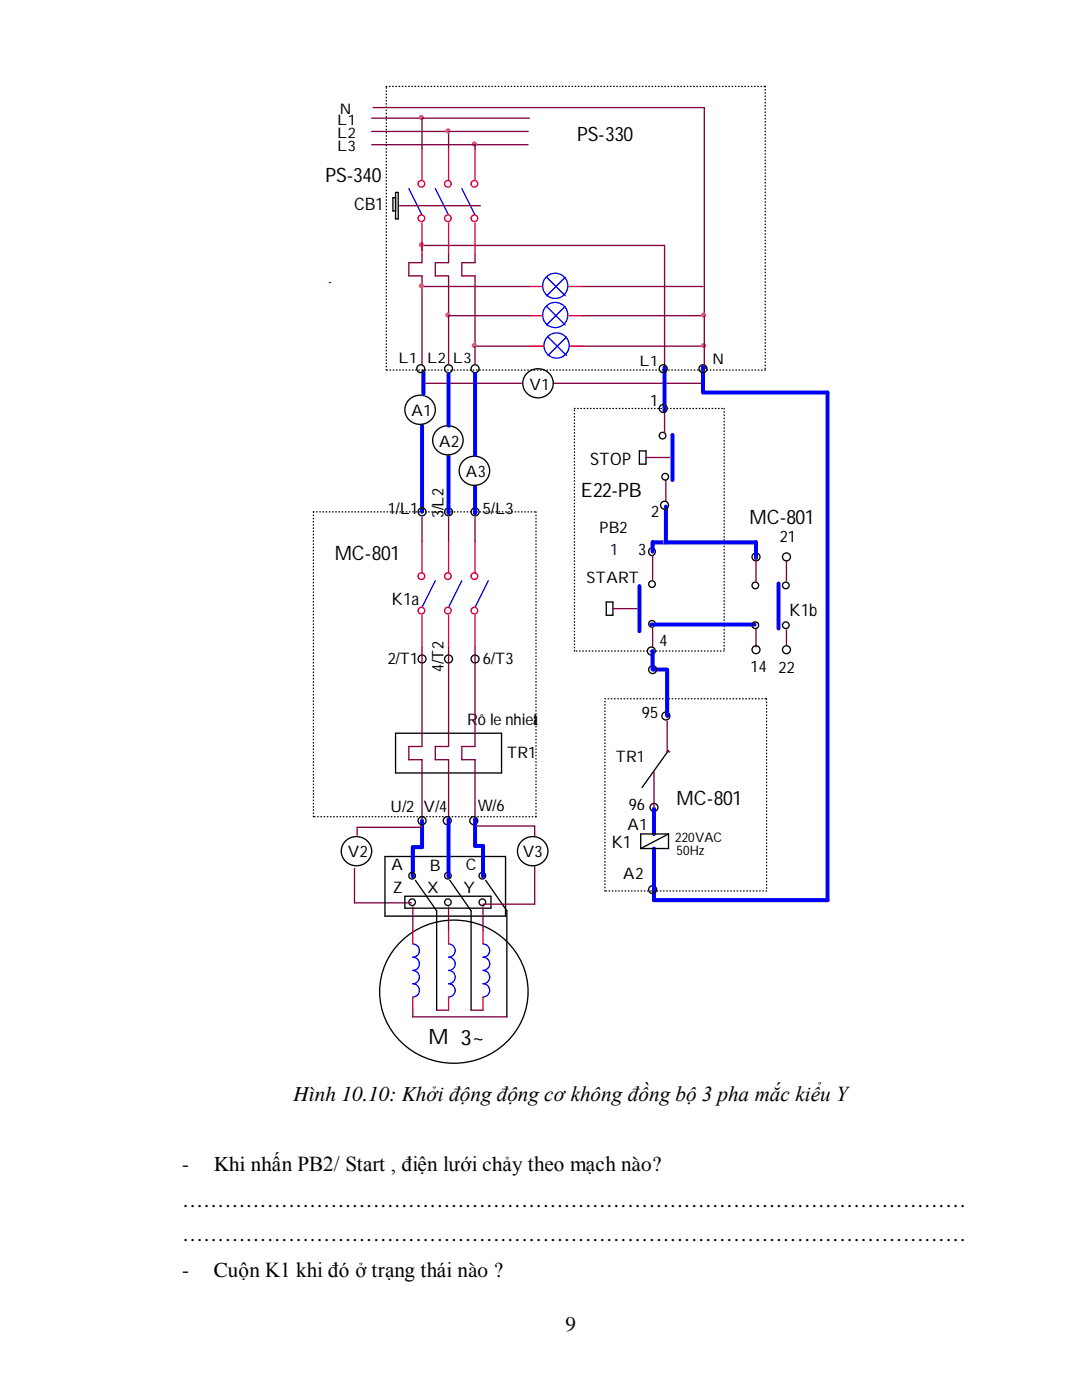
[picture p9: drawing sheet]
<svg xmlns="http://www.w3.org/2000/svg" width="216mm" height="279mm" viewBox="0 0 216 279" stroke-linecap="round" stroke-linejoin="round" font-family="sans-serif">
<path d="M74.2 23.6h10M74.2 26.2h15.3M92.1 55.1h2.7M116.5 69.1h24M86.9 149v2.6M82.4 202.9h18.7" fill="none" stroke="#800040" stroke-width=".26"/>
<g fill="none" stroke="#000" stroke-width=".26">
<circle cx="89.5" cy="73.6" r=".79"/>
<circle cx="89.4" cy="174.8" r=".66"/>
</g>
<g fill="#f0f" stroke="#f0f" stroke-width=".26">
<circle cx="84.1" cy="23.5" r=".4"/>
<circle cx="140.4" cy="69" r=".4"/>
</g>
<path d="M86.9 115.9l-2.7 5.3" fill="none" stroke="#00f" stroke-width=".26"/>
<circle cx="84.1" cy="121.9" r=".66" fill="#fff" stroke="#f00" stroke-width=".26"/>
<path d="M84.2 122.8v6.3" fill="none" stroke="#f00" stroke-width=".26"/>
<circle cx="84.1" cy="115" r=".66" fill="#fff" stroke="#f00" stroke-width=".26"/>
<path d="M84.2 108v6.3" fill="none" stroke="#f00" stroke-width=".26"/>
<g fill="none" stroke="#000" stroke-width=".26">
<path d="M78.9 38.4h.6v5.3h-.6zM121 120.1h1.3v2.7h-1.3zM78.9 146.3h21.2v8h-21.2zM133.4 166.4l-5.6 2.9"/>
<circle cx="94.8" cy="73.6" r=".79"/>
<circle cx="84.2" cy="102.2" r=".79"/>
<circle cx="89.5" cy="102.2" r=".79"/>
<circle cx="130.1" cy="116.6" r=".66"/>
<circle cx="96.2" cy="174.8" r=".66"/>
<circle cx="82.2" cy="180.1" r=".66"/>
<circle cx="89.4" cy="180.1" r=".66"/>
</g>
<path d="M84.2 85v17.2M89.5 91v11.4M134.2 86.8v9M130.5 177.5v2.2" fill="none" stroke="#00f" stroke-width=".79"/>
<path d="M89.5 26.2v3.5M94.8 28.9h10.6M140.5 21.5v41.5M84.2 49h48.4v24.1M84.2 57.2v15.6M84.7 76.5h19.4M84.2 103.2v4.8M156.9 111.9v4M86.9 151.6h2.6M133.1 143.9v6.1M106.7 172.8v7.7M82.4 201.6v1.3" fill="none" stroke="#800040" stroke-width=".26"/>
<path d="M62.5 102.2h44.5M107 102.2v60.8M62.5 163v-60.8M107 163h-44.5" fill="none" stroke="#000" stroke-width=".26" stroke-dasharray="0 .5"/>
<g fill="#f0f" stroke="#f0f" stroke-width=".26">
<circle cx="89.4" cy="26.1" r=".4"/>
<circle cx="94.7" cy="28.7" r=".4"/>
</g>
<path d="M86.9 37.6l2.6 5.3" fill="none" stroke="#00f" stroke-width=".26"/>
<circle cx="89.4" cy="43.6" r=".66" fill="#fff" stroke="#f00" stroke-width=".26"/>
<path d="M89.5 44.5v6.3" fill="none" stroke="#f00" stroke-width=".26"/>
<circle cx="89.4" cy="36.7" r=".66" fill="#fff" stroke="#f00" stroke-width=".26"/>
<path d="M89.5 29.7v6.3" fill="none" stroke="#f00" stroke-width=".26"/>
<g fill="none" stroke="#800040" stroke-width=".26">
<path d="M74.4 21.5h66.1M84.2 23.6v6.1M89.5 26.2h15.9M81.6 52.4h2.6M81.6 55.1h2.6M86.9 52.4h2.6M94.8 50.8v1.6M110.4 76.5h29.6M122.3 121.5h4.8M130.2 125.4v3.7M150.8 125.4v3.7M89.5 151.6v11.4"/>
<path d="M94.8 151.6v11.4M70.7 180.2h11.4"/>
</g>
<g fill="none" stroke="#000" stroke-width=".26">
<path d="M78.4 39.5h.5v2.6h-.5zM81.4 80a2.96 2.96 0 0 1 4.9 .1 2.96 2.96 0 0 1-1.8 4.5 2.94 2.94 0 0 1-3.2-1.2 2.94 2.94 0 0 1 .1-3.4zM87 86a2.96 2.96 0 0 1 4.8 .2 2.96 2.96 0 0 1-1.7 4.5 2.94 2.94 0 0 1-3.2-1.2 2.94 2.94 0 0 1 .1-3.5zM127.6 90h1.3v2.6h-1.3zM129.6 109.5a.75 .75 0 0 1 1.1 .2 .75 .75 0 0 1-.3 1.1 .76 .76 0 0 1-.9-.3 .76 .76 0 0 1 .1-1zM80.8 178.9h17.2v2.3h-17.2z"/>
<circle cx="94.8" cy="102.2" r=".79"/>
<circle cx="84.2" cy="131.5" r=".79"/>
<circle cx="156.8" cy="124.8" r=".66"/>
<circle cx="96.2" cy="180.1" r=".66"/>
</g>
<path d="M165.1 78.3v101.4h-34.6M94.8 97.1v5.3M84.2 163.8v5.3" fill="none" stroke="#00f" stroke-width=".79"/>
<path d="M120.7 139.5h32.3M153 139.5v38.3M120.7 177.8v-38.3M153 177.8h-32.3" fill="none" stroke="#000" stroke-width=".26" stroke-dasharray="0 .5"/>
<path d="M92.1 115.9l-2.6 5.3" fill="none" stroke="#00f" stroke-width=".26"/>
<circle cx="89.4" cy="121.9" r=".66" fill="#fff" stroke="#f00" stroke-width=".26"/>
<path d="M89.5 122.8v6.3" fill="none" stroke="#f00" stroke-width=".26"/>
<circle cx="89.4" cy="115" r=".66" fill="#fff" stroke="#f00" stroke-width=".26"/>
<path d="M105.6 63h2.7M113.6 63h2.6M89.5 108v6.3" fill="none" stroke="#f00" stroke-width=".26"/>
<g fill="none" stroke="#800040" stroke-width=".26">
<path d="M74.2 28.9h20.6v.8M84.2 23.6h21.4M81.6 52.4v2.7M84.2 50.8v1.6M84.2 57.2h21.4M86.9 52.4v2.7M89.5 50.8v1.6M89.5 55.1v17.7M92.1 52.4h2.7M116.2 57.2h24.1M94.8 69.1h11.1M116.2 63h24.3"/>
<path d="M128.9 91.3h4.8M132.9 95.8v4.2M130.2 110.9v4.7M81.6 151.6h2.6v11.9M81.6 149h2.6M92.1 149v2.6h2.7M70.7 173.3v6.9M71.3 165.1v1.6M82.4 181v4.7M89.5 181v4.7"/>
</g>
<g fill="#f0f" stroke="#f0f" stroke-width=".26">
<circle cx="89.4" cy="62.9" r=".4"/>
<circle cx="140.4" cy="62.9" r=".4"/>
</g>
<g fill="none" stroke="#000" stroke-width=".26">
<path d="M92.3 92.1a2.96 2.96 0 0 1 4.8 .2 2.96 2.96 0 0 1-1.7 4.5 2.94 2.94 0 0 1-3.3-1.2 2.94 2.94 0 0 1 .2-3.5zM133.4 149.8l-5.3 7.4M76.8 170.9h24.1v11.9h-24.1zM82.9 175.7l4.2 6.1v19.8M80.1 187.8a15 15 0 0 1 25 7.2 14.6 14.6 0 0 1-18.9 16.6 14.1 14.1 0 0 1-6.1-23.8z"/>
<circle cx="132.2" cy="86.9" r=".66"/>
<circle cx="150.7" cy="116.8" r=".66"/>
<circle cx="150.8" cy="111.1" r=".79"/>
<circle cx="156.8" cy="116.8" r=".66"/>
<circle cx="156.9" cy="111.1" r=".79"/>
<circle cx="89.5" cy="131.5" r=".79"/>
<circle cx="94.8" cy="131.5" r=".79"/>
<circle cx="130.1" cy="124.5" r=".66"/>
<circle cx="132.9" cy="142.9" r=".79"/>
<circle cx="84.2" cy="163.8" r=".79"/>
<circle cx="89.2" cy="163.8" r=".79"/>
<circle cx="130.5" cy="161.1" r=".79"/>
</g>
<path d="M132.6 73.3v8.7M150.8 108.2v3.2M155.3 116.4v9M130.5 133.6h2.4M133.1 133.6v9.3M84.2 169.1h-1.8v5.8M89.5 163.5v11.4" fill="none" stroke="#00f" stroke-width=".79"/>
<g fill="none" stroke="#00f" stroke-width=".26">
<path d="M92.1 37.6l2.7 5.3M109.1 61.2l3.7 3.7M112.8 61.2l-3.7 3.7"/>
<circle cx="110.8" cy="62.9" r="2.51"/>
</g>
<path d="M114.6 81.5h29.9M144.5 81.5v48.4M114.6 129.9v-48.4M144.5 129.9h-29.9" fill="none" stroke="#000" stroke-width=".26" stroke-dasharray="0 .5"/>
<circle cx="94.7" cy="43.6" r=".66" fill="#fff" stroke="#f00" stroke-width=".26"/>
<path d="M94.8 44.5v6.3" fill="none" stroke="#f00" stroke-width=".26"/>
<circle cx="94.7" cy="36.7" r=".66" fill="#fff" stroke="#f00" stroke-width=".26"/>
<path d="M94.8 29.7v6.3M105.6 57.2h2.7M113.6 57.2h2.6M105.9 69.1h2.6M113.8 69.1h2.7M82.4 185.7v2.7M82.4 199v2.6M96.4 185.7v2.7M96.4 199v2.6" fill="none" stroke="#f00" stroke-width=".26"/>
<g fill="none" stroke="#000" stroke-width=".26">
<path d="M105 74.7a2.97 2.97 0 0 1 4.6-.1 2.97 2.97 0 0 1-.9 4.5 2.96 2.96 0 0 1-3.7-.7 2.96 2.96 0 0 1 0-3.7zM68.8 168.1a2.96 2.96 0 0 1 4.8 .1 2.96 2.96 0 0 1-1.8 4.5 2.94 2.94 0 0 1-3.2-1.2 2.94 2.94 0 0 1 .2-3.4zM89.8 175.7l4.2 6.1v19.8M96.9 175.7l4.2 6.1v21.1"/>
<circle cx="132.3" cy="73.6" r=".79"/>
<circle cx="140.3" cy="73.6" r=".79"/>
<circle cx="132.3" cy="81.5" r=".79"/>
<circle cx="132.7" cy="95.1" r=".66"/>
<circle cx="130" cy="129.9" r=".79"/>
<circle cx="130.2" cy="133.6" r=".79"/>
<circle cx="150.8" cy="129.7" r=".79"/>
<circle cx="156.9" cy="129.7" r=".79"/>
<circle cx="94.5" cy="163.8" r=".79"/>
</g>
<g fill="none" stroke="#00f" stroke-width=".26">
<path d="M81.6 37.6l2.6 5.3M109.1 55.3l3.7 3.7M112.8 55.3l-3.7 3.7M109.3 67.2l3.7 3.7M113 67.2l-3.7 3.7M82.4 188.4a1.32 1.32 0 0 1 1.3 1.3 1.32 1.32 0 0 1-1.3 1.3 1.32 1.32 0 0 1 1.3 1.4 1.32 1.32 0 0 1-1.3 1.3 1.32 1.32 0 0 1 1.3 1.3 1.32 1.32 0 0 1-1.3 1.3 1.32 1.32 0 0 1 1.3 1.3 1.32 1.32 0 0 1-1.3 1.4M96.4 188.4a1.32 1.32 0 0 1 1.3 1.3 1.32 1.32 0 0 1-1.3 1.3 1.32 1.32 0 0 1 1.3 1.4 1.32 1.32 0 0 1-1.3 1.3 1.32 1.32 0 0 1 1.3 1.3 1.32 1.32 0 0 1-1.3 1.3 1.32 1.32 0 0 1 1.3 1.3 1.32 1.32 0 0 1-1.3 1.4"/>
<circle cx="110.8" cy="57" r="2.51"/>
<circle cx="111.1" cy="69" r="2.51"/>
</g>
<g fill="none" stroke="#800040" stroke-width=".26">
<path d="M65.7 56.4h.3M84.2 48.7v.3M84.2 55.1v2.1M94.8 55.1v17.7M89.5 63h16.1M132.6 82.3v4.2M94.8 103.2v4.8M150.8 111.1v5.1M84.2 129.1v19.9M89.5 129.1v19.9M156.9 125.7v3.2M81.6 149v2.6"/>
<path d="M92.1 149h2.7M130.5 154v7.1M84 164.8v.3h-12.7M96.4 181v4.7M87.1 201.6h2.4"/>
</g>
<path d="M84.5 74.1v4.5M89.5 74.6v10.4M94.8 74.6v16.2M140.3 78.3h24.8M140.5 73.3h-.2v4.8M127.6 117v9M132.9 101.1v7.1M150.8 108.2h-20.6v1.9M130 124.6h20.6M94.8 163.5v5.3h1.6M130.5 161.4v5" fill="none" stroke="#00f" stroke-width=".79"/>
<g fill="#f0f" stroke="#f0f" stroke-width=".26">
<circle cx="132.7" cy="108.1" r=".4"/>
<circle cx="84.1" cy="48.9" r=".4"/>
<circle cx="94.7" cy="69" r=".4"/>
<circle cx="84.1" cy="57" r=".4"/>
</g>
<path d="M77.1 17.2h75.6M152.7 17.2v56.7M77.1 73.9v-56.7M152.7 73.9h-75.6" fill="none" stroke="#000" stroke-width=".26" stroke-dasharray="0 .5"/>
<circle cx="84.1" cy="43.6" r=".66" fill="#fff" stroke="#f00" stroke-width=".26"/>
<path d="M84.2 44.5v6.3" fill="none" stroke="#f00" stroke-width=".26"/>
<circle cx="84.1" cy="36.7" r=".66" fill="#fff" stroke="#f00" stroke-width=".26"/>
<path d="M84.2 29.7v6.3M89.5 185.7v2.7M89.5 199v2.6" fill="none" stroke="#f00" stroke-width=".26"/>
<path d="M79.7 41h16.2M84.2 49v1M92.1 52.4v2.7M140.5 69.1v4M89.5 103.2v4.8M86.9 149h2.6M133.1 150h.6M106.7 164.8v2.2M94 201.6h2.4" fill="none" stroke="#800040" stroke-width=".26"/>
<g fill="none" stroke="#000" stroke-width=".26">
<circle cx="132.6" cy="100.8" r=".79"/>
<circle cx="150.7" cy="124.8" r=".66"/>
<circle cx="130.2" cy="177.5" r=".79"/>
</g>
<path d="M96.4 168.8v6.1" fill="none" stroke="#00f" stroke-width=".79"/>
<path d="M97.4 115.9l-2.6 5.3M89.5 188.4a1.32 1.32 0 0 1 1.3 1.3 1.32 1.32 0 0 1-1.3 1.3 1.32 1.32 0 0 1 1.3 1.4 1.32 1.32 0 0 1-1.3 1.3 1.32 1.32 0 0 1 1.3 1.3 1.32 1.32 0 0 1-1.3 1.3 1.32 1.32 0 0 1 1.3 1.3 1.32 1.32 0 0 1-1.3 1.4" fill="none" stroke="#00f" stroke-width=".26"/>
<circle cx="94.7" cy="121.9" r=".66" fill="#fff" stroke="#f00" stroke-width=".26"/>
<path d="M94.8 122.8v6.3" fill="none" stroke="#f00" stroke-width=".26"/>
<circle cx="94.7" cy="115" r=".66" fill="#fff" stroke="#f00" stroke-width=".26"/>
<path d="M94.8 108v6.3" fill="none" stroke="#f00" stroke-width=".26"/>
<path d="M130.2 129.9v3.7M130.5 169.3v8" fill="none" stroke="#00f" stroke-width=".79"/>
<g fill="none" stroke="#000" stroke-width=".26">
<path d="M103.9 168.1a2.96 2.96 0 0 1 4.9 .1 2.96 2.96 0 0 1-1.8 4.5 2.94 2.94 0 0 1-3.2-1.2 2.94 2.94 0 0 1 .1-3.4zM127.8 166.4h5.6v2.9h-5.6z"/>
<circle cx="84" cy="73.6" r=".79"/>
<circle cx="82.2" cy="174.8" r=".66"/>
</g>
<path d="M86.9 55.1h2.6M140.5 63v6.1M94.8 129.1v19.9M95.1 164.8h11.6M96.4 180.5h10.3" fill="none" stroke="#800040" stroke-width=".26"/>
<g font-size="4.2">
<text x="85.5" y="208.3">M 3~</text>
<text x="58.6" y="219.8">Hình 10.10: Khởi động động cơ không đồng bộ 3 pha mắc kiểu Y</text>
<text x="36.3" y="233.8">-</text>
<text x="42.7" y="233.8">Khi nhấn PB2/ Start , điện lưới chảy theo mạch nào?</text>
<text x="36.3" y="240.8">…………………………………………………………………………………………………</text>
<text x="36.3" y="247.7">…………………………………………………………………………………………………</text>
<text x="36.3" y="254.8">-</text>
<text x="42.7" y="254.8">Cuộn K1 khi đó ở trạng thái nào ?</text>
<text x="112.9" y="265.7">9</text>
</g>
<g font-size="4">
<text x="115.1" y="28.1">PS-330</text>
<text x="64.9" y="36.3">PS-340</text>
<text x="115.9" y="99.2">E22-PB</text>
<text x="149.5" y="104.6">MC-801</text>
<text x="66.8" y="111.7">MC-801</text>
<text x="135" y="160.6">MC-801</text>
</g>
<g font-size="3.4">
<text x="70.7" y="41.8">CB1</text>
<text x="117.8" y="92.9">STOP</text>
<text x="78.1" y="120.7">K1a</text>
<text x="157.5" y="122.9">K1b</text>
<text x="122" y="169.3">K1</text>
</g>
<g font-size="3.2">
<text x="105.7" y="77.8">V1</text>
<text x="82.1" y="83.1">A1</text>
<text x="129.7" y="80.9">1</text>
<text x="87.6" y="89.2">A2</text>
<text x="93" y="95.2">A3</text>
<text x="77.4" y="102.6">1/L1</text>
<text x="88.5" y="103.5" transform="rotate(-90 88.5 103.5)">3/L2</text>
<text x="96.4" y="102.6">5/L3</text>
<text x="119.6" y="106.3">PB2</text>
<text x="130" y="103.1">2</text>
<text x="127.3" y="110.8">3</text>
<text x="155.6" y="108.2">21</text>
<text x="117" y="116.4">START</text>
<text x="131.6" y="128.9">4</text>
<text x="77.4" y="132.5">2/T1</text>
<text x="88.5" y="134.2" transform="rotate(-90 88.5 134.2)">4/T2</text>
<text x="96.4" y="132.5">6/T3</text>
<text x="149.8" y="134.1">14</text>
<text x="155.4" y="134.4">22</text>
<text x="128.1" y="143.3">95</text>
<text x="93.2" y="144.7">Rô le nhieä</text>
<text x="106.4" y="144.7">t</text>
<text x="101.2" y="151.3">TR1</text>
<text x="122.9" y="152.1">TR1</text>
<text x="95.3" y="161.9">W/6</text>
<text x="125.5" y="161.6">96</text>
<text x="77.9" y="162.1">U/2</text>
<text x="84.5" y="162.1">V/4</text>
<text x="125.2" y="165.6">A1</text>
<text x="69.4" y="171.1">V2</text>
<text x="78.1" y="173.6">A</text>
<text x="85.8" y="173.8">B</text>
<text x="93" y="173.6">C</text>
<text x="104.3" y="171.1">V3</text>
<text x="78.4" y="178.3">Z</text>
<text x="85.3" y="178.3">X</text>
<text x="92.5" y="178.3">Y</text>
<text x="124.4" y="175.3">A2</text>
</g>
<text font-size="3.2" fill="#000040" x="121.8" y="110.8">1</text>
<g font-size="2.9">
<text x="67.8" y="22.8">N</text>
<text x="67.3" y="27.5">L2</text>
<text x="67.3" y="24.9">L1</text>
<text x="67.3" y="30.1">L3</text>
<text x="79.5" y="72.5">L1</text>
<text x="85.3" y="72.5">L2</text>
<text x="90.3" y="72.5">L3</text>
<text x="127.6" y="73">L1</text>
<text x="142.2" y="72.7">N</text>
</g>
<g font-size="2.6">
<text x="134.7" y="168">220VAC</text>
<text x="135" y="170.6">50Hz</text>
</g>
</svg>
